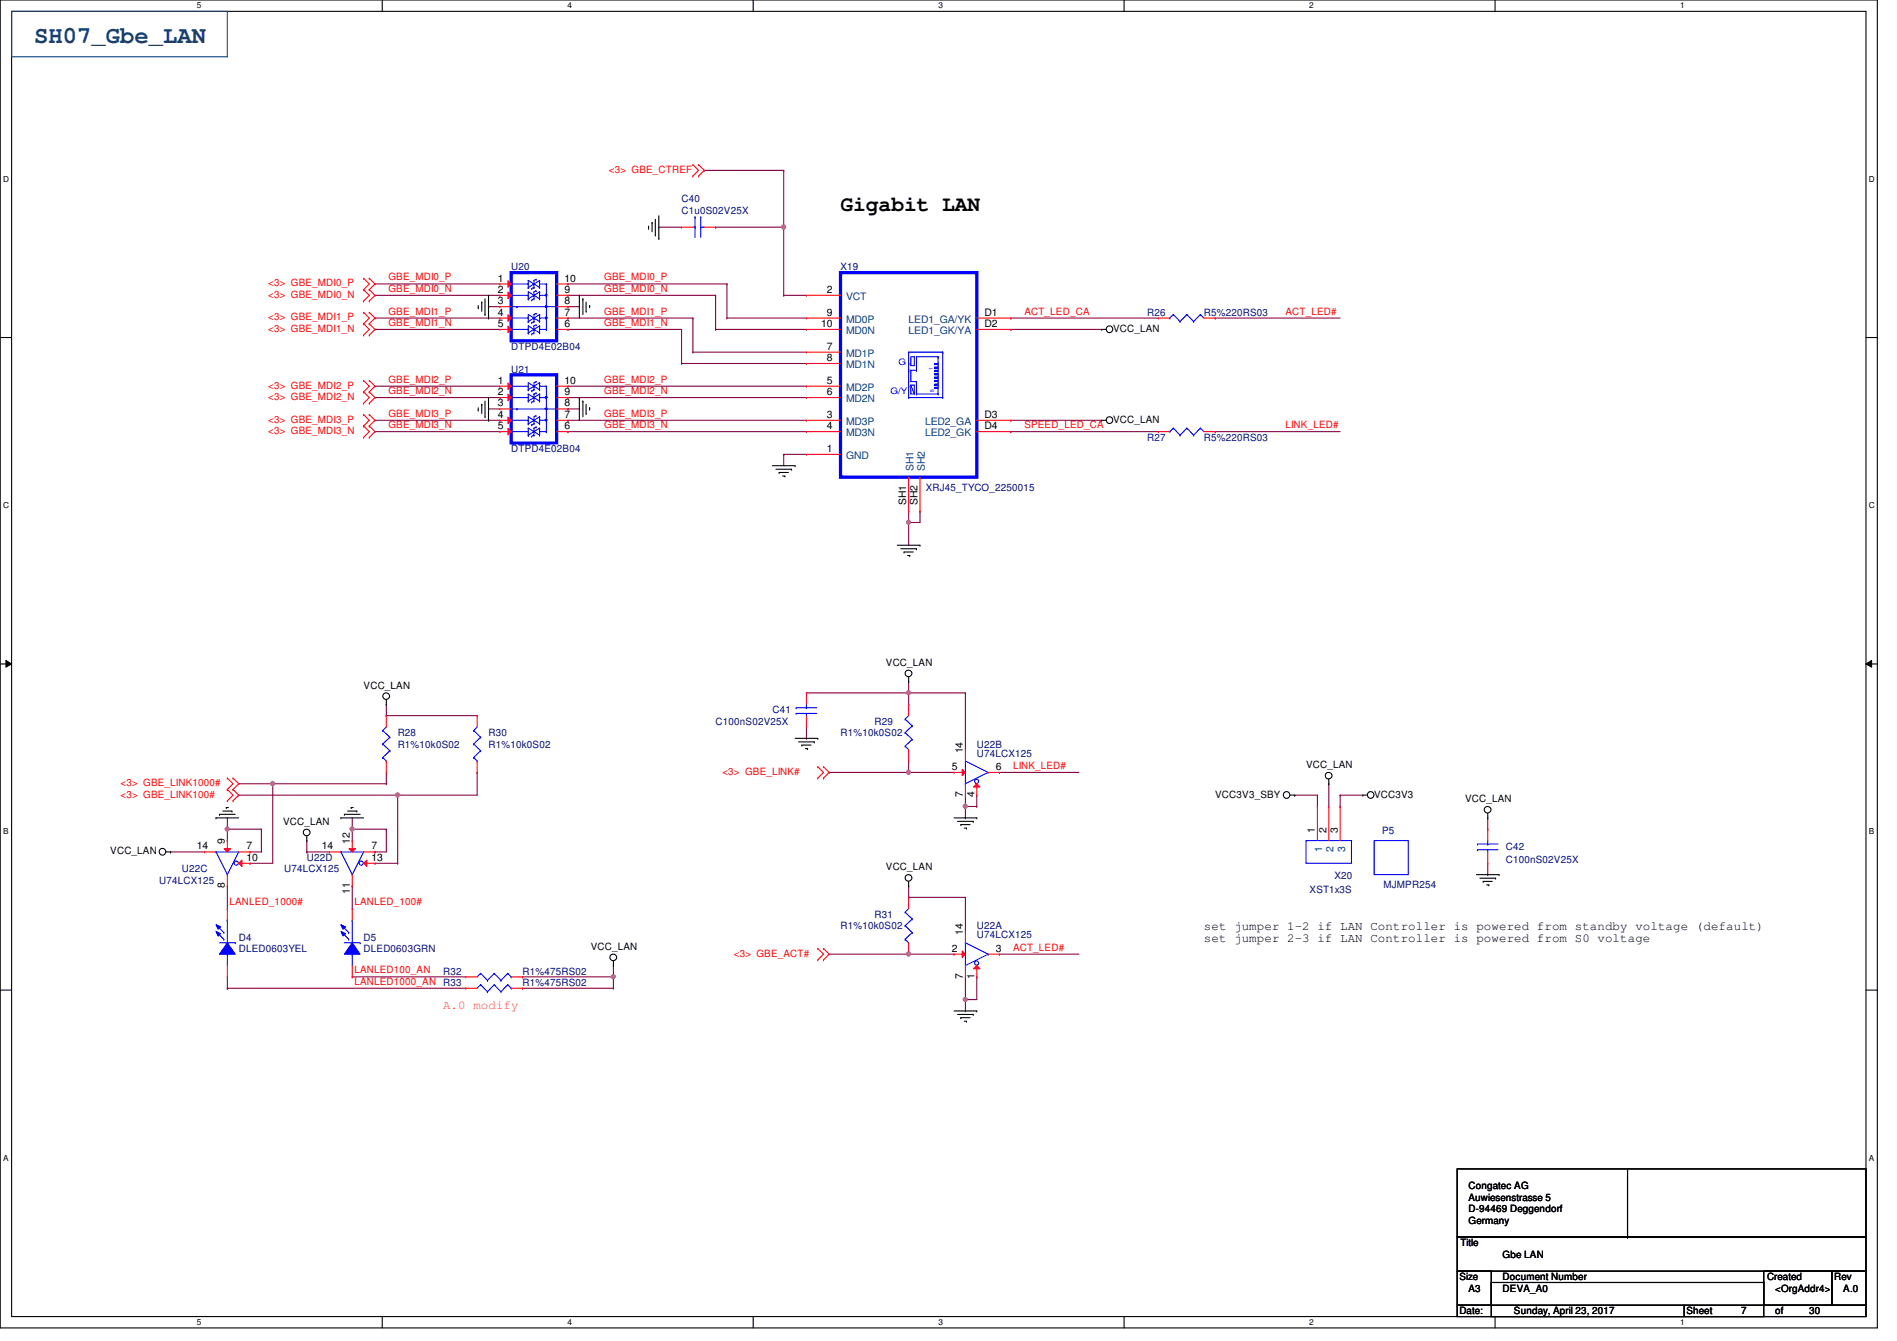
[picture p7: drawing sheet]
<svg xmlns="http://www.w3.org/2000/svg" width="297mm" height="210mm" viewBox="0 0 297 210" stroke-linecap="round" stroke-linejoin="round" font-family="sans-serif">
<path d="M0 0h294v207.9h-294zM1.8 1.8h290.4v204.3h-290.4z" fill="none" stroke="#000" stroke-width=".17"/>
<g fill="#fff">
<path d="M30.8 .2h.7v1.4h-.7z"/>
<path d="M30.8 206.2h.7v1.4h-.7z"/>
</g>
<path d="M59.9 0v1.8M59.9 206.1v1.8" fill="none" stroke="#000" stroke-width=".17"/>
<g fill="#fff">
<path d="M88.9 .2h.6v1.4h-.6z"/>
<path d="M88.9 206.2h.6v1.4h-.6z"/>
</g>
<path d="M117.9 0v1.8M117.9 206.1v1.8" fill="none" stroke="#000" stroke-width=".17"/>
<g fill="#fff">
<path d="M146.9 .2h.7v1.4h-.7z"/>
<path d="M146.9 206.2h.7v1.4h-.7z"/>
</g>
<path d="M176 0v1.8M176 206.1v1.8" fill="none" stroke="#000" stroke-width=".17"/>
<g fill="#fff">
<path d="M205 .2h.7v1.4h-.7z"/>
<path d="M205 206.2h.7v1.4h-.7z"/>
</g>
<path d="M234.1 0v1.8M234.1 206.1v1.8" fill="none" stroke="#000" stroke-width=".17"/>
<g fill="#fff">
<path d="M263.1 .2h.7v1.4h-.7z"/>
<path d="M263.1 206.2h.7v1.4h-.7z"/>
<path d="M.5 27.3h.9v1.4h-.9z"/>
<path d="M292.6 27.3h.9v1.4h-.9z"/>
<path d="M.5 78.4h.9v1.4h-.9z"/>
<path d="M292.6 78.4h.9v1.4h-.9z"/>
</g>
<path d="M0 52.8h1.8M292.2 52.8h1.8" fill="none" stroke="#000" stroke-width=".17"/>
<g fill="#fff">
<path d="M.5 129.5h.8v1.4h-.8z"/>
<path d="M292.6 129.5h.9v1.4h-.9z"/>
</g>
<path d="M0 103.9h1.8M292.2 103.9h1.8" fill="none" stroke="#000" stroke-width=".17"/>
<path d="M.9 103.4l.9 .5-.9 .5zM292.2 103.9l.9-.5v1z" fill="#000"/>
<path d="M.9 103.4l.9 .5-.9 .5zM292.2 103.9l.9-.5v1z" fill="none" stroke="#000" stroke-width=".16"/>
<g fill="#fff">
<path d="M.5 180.5h.8v1.4h-.8z"/>
<path d="M292.6 180.5h.9v1.4h-.9z"/>
</g>
<path d="M0 155h1.8M292.2 155h1.8" fill="none" stroke="#000" stroke-width=".17"/>
<path d="M1.8 1.8h33.8v7.1h-33.8z" fill="none" stroke="#004080" stroke-width=".17"/>
<g fill="none" stroke="#800040" stroke-width=".17">
<path d="M126.3 115.6h.1M126.3 113.8v1.8M142.3 108.5h.1M142.3 108.5h8.9M202.7 124.5h.1M202.7 124.5h3.6v1.7M206.3 126.2h.1M209.8 126.2h.1M209.8 124.5h.1M209.8 124.5h3.6M209.8 124.5v1.7M233 129.8h.1"/>
<path d="M233 136.9h.1M233 128v1.8M233 135.1v1.8"/>
</g>
<circle cx="142.3" cy="108.4" r=".32" fill="#f0f"/>
<circle cx="142.3" cy="108.4" r=".32" fill="none" stroke="#f0f" stroke-width=".17"/>
<path d="M39.2 135.1h.1M42.7 122.7h.1M42.7 122.7v12.4h-3.5M58.7 135.1h.1M58.7 135.1h3.6M81.8 152.9h.1M81.8 152.9h14.3" fill="none" stroke="#800040" stroke-width=".17"/>
<circle cx="96" cy="152.9" r=".32" fill="#f0f"/>
<circle cx="96" cy="152.9" r=".32" fill="none" stroke="#f0f" stroke-width=".17"/>
<g fill="none" stroke="#800040" stroke-width=".17">
<path d="M35.6 138.7h.1M35.6 131.6h.1M35.6 129.8v1.8M35.6 138.7v3.5M55.2 138.7h.1M55.2 138.7v3.5M208.1 122.7h.1M208.1 122.7v3.5M35.6 154.7h.1M35.6 154.7h37.3M35.6 152.9v1.8M55.2 152.9h.1"/>
<path d="M55.2 152.9h17.7M81.8 154.7h.1M81.8 154.7h14.3M96.1 154.7h.1M96.1 152.9h.1M96.1 151.1v3.6"/>
</g>
<circle cx="35.6" cy="129.8" r=".32" fill="#f0f"/>
<circle cx="35.6" cy="129.8" r=".32" fill="none" stroke="#f0f" stroke-width=".17"/>
<g fill="none" stroke="#800040" stroke-width=".17">
<path d="M26.7 133.3h.1M26.7 133.3h5.3M35.6 129.8h.1M35.6 129.8h5.3M35.6 128v1.8M40.9 129.8h.1M40.9 129.8v3.5M48 133.3h.1M48 133.3h3.6M48 131.6v1.7M55.2 129.8h.1M55.2 131.6h.1"/>
<path d="M55.2 129.8h5.3M55.2 129.8v1.8M60.5 129.8h.1M60.5 129.8v3.5"/>
</g>
<circle cx="55.1" cy="129.8" r=".32" fill="#f0f"/>
<circle cx="55.1" cy="129.8" r=".32" fill="none" stroke="#f0f" stroke-width=".17"/>
<path d="M37.4 124.5h.1M37.4 124.5h24.9M39.2 133.3h.1M39.2 133.3h1.7M58.7 133.3h.1M58.7 133.3h1.8" fill="none" stroke="#800040" stroke-width=".17"/>
<circle cx="62.2" cy="124.4" r=".32" fill="#f0f"/>
<circle cx="62.2" cy="124.4" r=".32" fill="none" stroke="#f0f" stroke-width=".17"/>
<path d="M151.2 108.5h.1M151.2 108.5v8.8M55.2 129.8h.1M55.2 128v1.8M62.3 124.5h.1M62.3 124.5h12.4M142.3 120.9h.1M142.3 120.9h7.1M151.2 126.2h.1M151.2 126.2h1.7M156.5 120.9h.1M156.5 120.9h12.4" fill="none" stroke="#800040" stroke-width=".17"/>
<circle cx="142.3" cy="120.9" r=".32" fill="#f0f"/>
<circle cx="142.3" cy="120.9" r=".32" fill="none" stroke="#f0f" stroke-width=".17"/>
<g fill="none" stroke="#800040" stroke-width=".17">
<path d="M142.3 138.7v1.8M151.2 126.2h.1M151.2 124.5v1.7M129.8 149.4h12.5M142.3 149.4h.1M142.3 140.5h.1M142.3 140.5h8.9M151.2 140.5h.1M151.2 158.2h.1M151.2 140.5v5.3M151.2 156.5v1.7M156.5 149.4h.1"/>
<path d="M156.5 149.4h12.4"/>
</g>
<circle cx="151.1" cy="156.4" r=".32" fill="#f0f"/>
<circle cx="151.1" cy="156.4" r=".32" fill="none" stroke="#f0f" stroke-width=".17"/>
<path d="M60.5 112h.1M60.5 112h14.2M60.5 110.2v1.8M126.3 108.5h.1M126.3 108.5h16M37.4 122.7h.1M37.4 122.7h5.3M151.2 156.5h.1M151.2 152.9h.1M151.2 152.9v3.6M152.9 152.9h.1M152.9 152.9v3.6h-1.7" fill="none" stroke="#800040" stroke-width=".17"/>
<circle cx="42.7" cy="122.7" r=".32" fill="#f0f"/>
<circle cx="42.7" cy="122.7" r=".32" fill="none" stroke="#f0f" stroke-width=".17"/>
<path d="M142.3 119.1v1.8M42.7 122.7h.1M42.7 122.7h17.8M60.5 122.7h.1M60.5 120.9v1.8M129.8 120.9h.1M129.8 120.9h12.5M142.3 120.9h.1M151.2 128h.1M151.2 126.2v1.8M152.9 126.2h.1M152.9 124.5v1.7" fill="none" stroke="#800040" stroke-width=".17"/>
<circle cx="151.1" cy="126.2" r=".32" fill="#f0f"/>
<circle cx="151.1" cy="126.2" r=".32" fill="none" stroke="#f0f" stroke-width=".17"/>
<g fill="none" stroke="#800040" stroke-width=".17">
<path d="M103.2 35.6h.1M103.2 35.6h3.5M112.1 35.6h.1M112.1 35.6h10.6M122.7 35.6h.1M122.7 35.6v10.6M58.7 51.6h.1M58.7 49.8h.1M58.7 46.2h.1M58.7 44.4h.1M58.7 51.6h19.6M58.7 49.8h19.6"/>
<path d="M58.7 46.2h19.6M58.7 44.4h19.6M76.5 48h.1M76.5 48h1.8M88.9 49.8h.1M88.9 46.2h.1M88.9 48h.1M88.9 44.4h.1M88.9 51.6h.1M88.9 51.6h17.8M88.9 49.8h19.6M88.9 46.2h23.2"/>
<path d="M88.9 44.4h24.9M88.9 48h1.8M106.7 51.6h.1M106.7 56.9h.1M106.7 51.6v5.3M106.7 56.9h19.6M108.5 55.1h.1M108.5 49.8h.1M108.5 55.1h17.8M108.5 49.8v5.3M112.1 51.6h.1M112.1 46.2h.1"/>
<path d="M112.1 51.6h14.2M112.1 46.2v5.4M113.8 49.8h.1M113.8 44.4h.1M113.8 49.8h12.5M113.8 44.4v5.4M122.7 46.2h.1M122.7 46.2h3.6M58.7 62.2h.1M58.7 62.2h19.6M76.5 64h.1M76.5 64h1.8"/>
<path d="M88.9 60.5h.1M88.9 65.8h.1M88.9 67.6h.1M88.9 64h.1M88.9 62.2h.1M88.9 60.5h37.4M88.9 65.8h37.4M88.9 67.6h37.4M88.9 62.2h37.4M88.9 64h1.8M142.3 81.8h.1M142.3 80h.1"/>
<path d="M142.3 80v5.3M144.1 80h.1M144.1 80v1.8h-1.8"/>
</g>
<circle cx="142.3" cy="81.8" r=".32" fill="#f0f"/>
<circle cx="142.3" cy="81.8" r=".32" fill="none" stroke="#f0f" stroke-width=".17"/>
<g fill="none" stroke="#800040" stroke-width=".17">
<path d="M110.3 26.7h.1M110.3 26.7h12.4M122.7 26.7h.1M122.7 26.7v8.9M58.7 60.5h.1M58.7 65.8h.1M58.7 67.6h.1M58.7 60.5h19.6M58.7 65.8h19.6M58.7 67.6h19.6M122.7 71.1h.1M122.7 71.1v1.8"/>
<path d="M122.7 71.1h3.6"/>
</g>
<circle cx="122.7" cy="35.5" r=".32" fill="#f0f"/>
<circle cx="122.7" cy="35.5" r=".32" fill="none" stroke="#f0f" stroke-width=".17"/>
<g fill="none" stroke="#800040" stroke-width=".17">
<path d="M158.3 49.8h.1M158.3 51.6h.1M158.3 49.8h23.1M158.3 51.6h14.2M190.3 49.8h.1M190.3 49.8h19.5M158.3 65.8h.1M158.3 67.6h.1M158.3 65.8h14.2M158.3 67.6h23.1M190.3 67.6h.1M190.3 67.6h19.5"/>
<path d="M142.3 110.2h.1M142.3 108.5h.1M142.3 106.7v3.5M142.3 149.4h7.1M149.4 149.4h.1"/>
</g>
<circle cx="142.3" cy="149.3" r=".32" fill="#f0f"/>
<circle cx="142.3" cy="149.3" r=".32" fill="none" stroke="#f0f" stroke-width=".17"/>
<path d="M62.3 135.1h.1M62.3 124.5v10.6M74.7 120.9h.1M74.7 120.9v3.6" fill="none" stroke="#800040" stroke-width=".17"/>
<g fill="none" stroke="#000" stroke-width=".17">
<path d="M101.6 35.7h.1M101.6 35.4v.3M102.1 34.8h.1M102.1 34.8v1.5M102.6 36.8h.1M102.6 34.3v2.5M103.2 37.3h.1M103.2 33.8v3.5M74.9 48.2h.1M74.9 47.8v.4M75.4 47.3h.1M75.4 47.3v1.4"/>
<path d="M75.9 49.2h.1M75.9 46.8v2.4M76.5 49.8h.1M76.5 46.2v3.6M90.7 46.2h.1M90.7 46.2v3.6M91.3 46.8h.1M91.3 46.8v2.4M91.8 48.7h.1M91.8 47.3v1.4M92.3 47.8h.1M92.3 47.8v.4"/>
<path d="M172.5 51.6h.1M172.5 51.6h.7M74.9 64.2h.1M74.9 63.8v.4M75.4 63.3h.1M75.4 63.3v1.4M75.9 65.2h.1M75.9 62.8v2.4M76.5 65.8h.1M76.5 62.2v3.6M90.7 62.2h.1M90.7 62.2v3.6"/>
<path d="M91.3 62.8h.1M91.3 62.8v2.4M91.8 64.7h.1M91.8 63.3v1.4M92.3 63.8h.1M92.3 63.8v.4M120.9 72.9h3.6M121.5 73.4h2.4M122 74h.1M122 74h1.4M122.6 74.5h.3M122.9 74.5h.1"/>
<path d="M123.9 73.4h.1M124.5 72.9h.1M172.5 65.8h.1M172.5 65.8h.7M140.5 85.3h3.6M141.1 85.9h2.4M141.6 86.4h.1M141.6 86.4h1.4M142.1 87h.3M142.4 87h.1M143.5 85.9h.1M144.1 85.3h.1"/>
<path d="M60.5 110.2h.1M60.5 109.5v.7M124.5 115.6h3.6M125 116.1h2.5M125.6 116.6h.1M125.6 116.6h1.4M126.1 117.2h.3M126.4 117.2h.1M127.5 116.1h.1M128.1 115.6h.1M142.3 106.7h.1M142.3 106v.7"/>
<path d="M26 133.3h.7M26.7 133.3h.1M33.8 128h.1M33.8 128h3.6M34.4 127.5h.1M34.4 127.5h2.4M34.9 127h1.4M35.4 126.4h.1M35.4 126.4h.4M36.3 127h.1M48 131.6h.1M48 130.9v.7"/>
<path d="M53.4 128h.1M53.4 128h3.5M53.9 127.5h.1M53.9 127.5h2.5M54.4 127h1.5M55 126.4h.1M55 126.4h.3M55.9 127h.1M142.3 138.7h.1M142.3 138v.7M149.4 128h3.5M149.9 128.6h2.5"/>
<path d="M150.4 129.1h.1M150.4 129.1h1.5M151 129.6h.3M151.3 129.6h.1M152.4 128.6h.1M152.9 128h.1M202 124.5h.7M202.7 124.5h.1M208.1 122.7h.1M208.1 122v.7M213.4 124.5h.1M213.4 124.5h.7"/>
<path d="M231.2 136.9h3.5M231.7 137.5h2.5M232.2 138h.1M232.2 138h1.5M232.8 138.5h.3M233 128h.1M233 127.3v.7M233.1 138.5h.1M234.2 137.5h.1M234.7 136.9h.1M96.1 151.1h.1M96.1 150.4v.7"/>
<path d="M149.4 158.2h3.5M149.9 158.8h2.5M150.4 159.3h.1M150.4 159.3h1.5M151 159.9h.3M151.3 159.9h.1M152.4 158.8h.1M152.9 158.2h.1M228.2 183h64v10.6h-64zM228.2 193.6h64v5.4h-64zM228.2 199h5.3v5.3h-5.3zM254.8 193.6h.1"/>
<path d="M254.8 183v10.6M276.2 199h10.6v5.3h-10.6zM286.8 199h5.4v5.3h-5.4zM228.2 204.3h35.5v1.8h-35.5zM233.5 200.7h42.7v5.4h-42.7zM263.7 204.3h28.5v1.8h-28.5z"/>
<circle cx="173.7" cy="51.5" r=".52"/>
<circle cx="173.7" cy="65.8" r=".52"/>
<circle cx="60.5" cy="109" r=".52"/>
<circle cx="142.3" cy="105.4" r=".52"/>
<circle cx="25.4" cy="133.3" r=".52"/>
<circle cx="48" cy="130.3" r=".52"/>
<circle cx="142.3" cy="137.4" r=".52"/>
<circle cx="201.4" cy="124.4" r=".52"/>
<circle cx="208" cy="121.4" r=".52"/>
<circle cx="214.6" cy="124.4" r=".52"/>
<circle cx="232.9" cy="126.7" r=".52"/>
<circle cx="96" cy="149.9" r=".52"/>
</g>
<g fill="none" stroke="#f00" stroke-width=".17">
<path d="M108.5 25.8h.1M108.5 27.6h.1M108.5 25.8l.9 .9-.9 .9M109.4 27.6h.1M109.4 25.8h.1M109.4 25.8l.9 .9-.9 .9M56.9 43.6h.1M56.9 45.3h.1M56.9 47.1h.1M56.9 48.9h.1M56.9 50.7h.1M56.9 52.5h.1"/>
<path d="M56.9 59.6h.1M56.9 43.6l.9 .8-.9 .9M56.9 45.3l.9 .9-.9 .9M56.9 48.9l.9 .9-.9 .9M56.9 50.7l.9 .9-.9 .9M56.9 59.6l.9 .9-.9 .8M57.8 45.3h.1M57.8 43.6h.1M57.8 47.1h.1M57.8 50.7h.1M57.8 48.9h.1M57.8 52.5h.1"/>
<path d="M57.8 59.6h.1M57.8 43.6l.9 .8-.9 .9M57.8 45.3l.9 .9-.9 .9M57.8 48.9l.9 .9-.9 .9M57.8 50.7l.9 .9-.9 .9M57.8 59.6l.9 .9-.9 .8M181.4 49.8h.1M181.4 49.8h1.8M188.5 49.8h1.8M190.3 49.8h.1M56.9 61.3h.1M56.9 63.1h.1"/>
<path d="M56.9 64.9h.1M56.9 66.7h.1M56.9 68.5h.1M56.9 61.3l.9 .9-.9 .9M56.9 64.9l.9 .9-.9 .9M56.9 66.7l.9 .9-.9 .9M57.8 61.3h.1M57.8 63.1h.1M57.8 66.7h.1M57.8 64.9h.1M57.8 68.5h.1M57.8 61.3l.9 .9-.9 .9"/>
<path d="M57.8 64.9l.9 .9-.9 .9M57.8 66.7l.9 .9-.9 .9M35.6 123.6h.1M35.6 125.3h.1M35.6 121.8h.1M35.6 123.6l.9 .9-.9 .8M35.6 121.8l.9 .9-.9 .9M36.5 125.3h.1M36.5 123.6h.1M36.5 121.8h.1M36.5 123.6l.9 .9-.9 .8M36.5 121.8l.9 .9-.9 .9"/>
<path d="M128.1 120h.1M128.1 121.8h.1M128.1 120l.8 .9-.8 .9M128.9 121.8h.1M128.9 120h.1M128.9 120l.9 .9-.9 .9M206.3 126.2h.1M206.3 126.2v5.4M208.1 126.2h.1M208.1 126.2v5.4M209.8 126.2h.1M209.8 126.2v5.4"/>
<path d="M72.9 154.7h.1M72.9 154.7h1.8M80 154.7h1.8M81.8 154.7h.1M128.1 148.5h.1M128.1 150.2h.1M128.1 148.5l.8 .9-.8 .8M128.9 150.2h.1M128.9 148.5h.1M128.9 148.5l.9 .9-.9 .8"/>
</g>
<g fill="none" stroke="#00f" stroke-width=".17">
<path d="M183.2 49.8h.1M183.7 49.2h.1M183.7 49.2l1.1 1.1M183.7 49.2l-.5 .6M184.8 50.3h.1M185.8 49.2h.1M185.8 49.2l1.1 1.1M185.8 49.2l-1 1.1M186.9 50.3h.1M188 49.2h.1M188 49.2l.5 .6M188 49.2l-1.1 1.1"/>
<path d="M33.8 133.3h.1M33.8 133.3h3.6M33.8 133.3l1.8 3.6M35.6 136.9h.1M37.4 133.3h.1M37.4 133.3l-1.8 3.6M204.5 131.6h7.1v3.5h-7.1zM215.2 131.6h5.3v5.3h-5.3zM75.3 154.1h.1M75.3 154.1l-.6 .6M75.3 154.1l1 1.1M76.3 155.2h.1"/>
<path d="M77.4 154.1h.1M77.4 154.1l-1.1 1.1M77.4 154.1l1 1.1M78.4 155.2h.1M79.5 154.1h.1M79.5 154.1l-1.1 1.1M79.5 154.1l.5 .6M80 154.7h.1"/>
<circle cx="37" cy="135.1" r=".33"/>
</g>
<path d="M37.4 135.1l.5-.5v1z" fill="#f00"/>
<path d="M37.4 135.1l.5-.5v1zM37.4 135.1h1.8M39.2 135.1h.1" fill="none" stroke="#f00" stroke-width=".17"/>
<path d="M35.1 132.8h1l-.5 .5z" fill="#f00"/>
<g fill="none" stroke="#f00" stroke-width=".17">
<path d="M181.4 67.6h.1M181.4 67.6h1.8M188.5 67.6h1.8M190.3 67.6h.1M32 133.3h.1M32 133.3h1.8M35.1 132.8h1l-.5 .5zM35.6 131.6h.1M35.6 138.7h.1M35.6 131.6v1.7M35.6 136.9v1.8M37.4 133.3h1.8"/>
<path d="M39.2 133.3h.1"/>
</g>
<g fill="none" stroke="#00f" stroke-width=".17">
<path d="M183.2 67.6h.1M183.7 67h.1M183.7 67l1.1 1.1M183.7 67l-.5 .6M184.8 68.1h.1M185.8 67h.1M185.8 67l1.1 1.1M185.8 67l-1 1.1M186.9 68.1h.1M188 67h.1M188 67l.5 .6M188 67l-1.1 1.1"/>
<path d="M53.4 133.3h.1M53.4 133.3h3.5M53.4 133.3l1.8 3.6M55.2 136.9h.1M56.9 133.3h.1M56.9 133.3l-1.7 3.6"/>
<circle cx="56.6" cy="135.1" r=".33"/>
</g>
<path d="M56.9 135.1l.5-.5v1z" fill="#f00"/>
<path d="M56.9 135.1l.5-.5v1zM56.9 135.1h1.8M58.7 135.1h.1" fill="none" stroke="#f00" stroke-width=".17"/>
<path d="M54.6 132.8h1.1l-.5 .5z" fill="#f00"/>
<g fill="none" stroke="#f00" stroke-width=".17">
<path d="M60.5 112h.1M60.5 112v1.8M60.5 119.1v1.8M51.6 133.3h.1M51.6 133.3h1.8M54.6 132.8h1.1l-.5 .5zM55.2 131.6h.1M55.2 138.7h.1M55.2 131.6v1.7M55.2 136.9v1.8M56.9 133.3h1.8M58.7 133.3h.1"/>
<path d="M60.5 120.9h.1"/>
</g>
<g fill="none" stroke="#00f" stroke-width=".17">
<path d="M142.3 56.9h.1M142.3 55.1h.1M142.3 58.1h.1M142.3 59.7h.1M142.3 57.8h.1M142.3 55.1v7.1M142.3 55.1h5.3M142.6 55.8h.6v1.4h-.6zM142.6 58h.1M142.6 58v1.7h.9M142.6 58h.9M143.5 59.7h.1"/>
<path d="M143.5 58h.1M143.5 55.8h.1M143.5 55.8v2.2M143.5 59.7v2M143.5 55.8h3.4M146.9 55.8h.1M146.9 55.8v5.9M147.6 55.1h.1M147.6 55.1v7.1M142.3 62.2h.1M142.3 60.5h.1M142.3 62.2h5.3"/>
<path d="M142.6 60.3h.6v1.4h-.6zM142.6 60.3h.1M142.6 60.3l.6 1.4M143.5 61.7h.1M143.5 61.7h3.4M146.9 61.7h.1M147.6 62.2h.1M59.9 114.3h.1M59.9 116.5h.1M59.9 118.6h.1M59.9 114.3l1.1 1.1M59.9 116.5l1.1 1"/>
<path d="M59.9 118.6l.6 .5M60.5 119.1h.1M60.5 113.8l-.6 .5M61 115.4h.1M61 117.5h.1M61 115.4l-1.1 1.1M61 117.5l-1.1 1.1"/>
</g>
<path d="M146.4 59.6h.5v.1h-.5z" fill-rule="evenodd" fill="#00f"/>
<path d="M146.4 59.6h.5v.1h-.5z" fill="none" stroke="#00f" stroke-width=".17"/>
<path d="M146.4 59h.5v.2h-.5z" fill-rule="evenodd" fill="#00f"/>
<path d="M146.4 59h.5v.2h-.5z" fill="none" stroke="#00f" stroke-width=".17"/>
<path d="M146.4 57.4h.5v.2h-.5z" fill-rule="evenodd" fill="#00f"/>
<path d="M146.4 57.4h.5v.2h-.5z" fill="none" stroke="#00f" stroke-width=".17"/>
<path d="M146.4 60.6h.5v.2h-.5z" fill-rule="evenodd" fill="#00f"/>
<path d="M146.4 60.6h.5v.2h-.5z" fill="none" stroke="#00f" stroke-width=".17"/>
<path d="M146.4 58h.5v.1h-.5z" fill-rule="evenodd" fill="#00f"/>
<path d="M146.4 58h.5v.1h-.5z" fill="none" stroke="#00f" stroke-width=".17"/>
<path d="M146.4 58.5h.5v.2h-.5z" fill-rule="evenodd" fill="#00f"/>
<path d="M146.4 58.5h.5v.2h-.5z" fill="none" stroke="#00f" stroke-width=".17"/>
<path d="M146.4 60.1h.5v.2h-.5z" fill-rule="evenodd" fill="#00f"/>
<path d="M146.4 60.1h.5v.2h-.5z" fill="none" stroke="#00f" stroke-width=".17"/>
<path d="M146.4 56.9h.5v.2h-.5z" fill-rule="evenodd" fill="#00f"/>
<g fill="none" stroke="#00f" stroke-width=".17">
<path d="M80 48h7.2M80 44.4h2.7M80 46.2h2.7M80 49.8h2.7M80 51.6h2.7M80.9 48h.1M82.7 45h.1M82.7 46.8h.1M82.7 44.4h.1M82.7 46.2h.1M82.7 50.3h.1M82.7 49.8h.1"/>
<path d="M82.7 52.1h.1M82.7 51.6h.1M82.7 45v-1.1l1.8 1.1M82.7 46.8v-1.1l1.8 1.1M82.7 50.3v-1.1l1.8 1.1M82.7 52.1v-1.1l1.8 1.1M83.3 45.2h.1M83.3 46.9h.1M83.3 50.5h.1M83.3 52.3h.1M83.6 44.4h.1M83.6 45h.1"/>
<path d="M83.6 46.2h.1M83.6 46.8h.1M83.6 49.8h.1M83.6 51.6h.1M83.6 50.3h.1M83.6 52.1h.1M83.6 45l-.3 .2M83.6 46.8l-.3 .1M83.6 50.3l-.3 .2M83.6 52.1l-.3 .2M83.9 43.7h.1M83.9 45.5h.1"/>
<path d="M83.9 49.1h.1M83.9 50.8h.1M83.9 43.7l-.3 .2v1.1M83.9 45.5l-.3 .2v1.1M83.9 49.1l-.3 .1v1.1M83.9 50.8l-.3 .2v1.1M84.5 45h.1M84.5 43.9h.1M84.5 46.8h.1M84.5 45.7h.1M84.5 50.3h.1M84.5 49.2h.1"/>
<path d="M84.5 52.1h.1M84.5 51h.1M84.5 43.9v1.1M84.5 45.7v1.1M84.5 49.2v1.1M84.5 51v1.1M84.5 43.9l-1.8 1.1M84.5 44.4h1.1M84.5 45.7l-1.8 1.1M84.5 46.2h1.1M84.5 49.2l-1.8 1.1M84.5 49.8h1.1"/>
<path d="M84.5 51l-1.8 1.1M84.5 51.6h1.1M85.6 44.4h.1M85.6 46.2h.1M85.6 51.6h.1M85.6 49.8h.1M85.6 44.4v7.2M146.4 56.9h.5v.2h-.5z"/>
</g>
<path d="M80 42.7h7.2v10.6h-7.2zM131.6 42.7h21.3v32h-21.3z" fill="none" stroke="#00f" stroke-width=".51"/>
<g fill="none" stroke="#f00" stroke-width=".17">
<path d="M126.3 55.1h.1M126.3 56.9h.1M126.3 51.6h.1M126.3 49.8h.1M126.3 46.2h.1M126.3 55.1h5.3M126.3 56.9h5.3M126.3 51.6h5.3M126.3 49.8h5.3M126.3 46.2h5.3M152.9 51.6h5.4M152.9 49.8h5.4"/>
<path d="M158.3 49.8h.1M158.3 51.6h.1M126.3 62.2h.1M126.3 60.5h.1M126.3 65.8h.1M126.3 67.6h.1M126.3 71.1h.1M126.3 62.2h5.3M126.3 60.5h5.3M126.3 65.8h5.3M126.3 67.6h5.3M126.3 71.1h5.3"/>
<path d="M142.3 74.7v5.3M144.1 74.7v5.3M152.9 65.8h5.4M152.9 67.6h5.4M158.3 65.8h.1M158.3 67.6h.1M142.3 80h.1M144.1 80h.1"/>
</g>
<path d="M85.4 46.1h.2v.2h-.2z" fill-rule="evenodd" fill="#00f"/>
<path d="M85.4 46.1h.2v.2h-.2z" fill="none" stroke="#00f" stroke-width=".17"/>
<path d="M85.4 47.9h.2v.2h-.2z" fill-rule="evenodd" fill="#00f"/>
<path d="M85.4 47.9h.2v.2h-.2z" fill="none" stroke="#00f" stroke-width=".17"/>
<path d="M85.4 49.6h.2v.3h-.2z" fill-rule="evenodd" fill="#00f"/>
<path d="M85.4 49.6h.2v.3h-.2z" fill="none" stroke="#00f" stroke-width=".17"/>
<path d="M79.5 43.9l.5 .5-.5 .6z" fill="#f00"/>
<path d="M78.3 44.4h.1M78.3 44.4h1.7M79.5 43.9l.5 .5-.5 .6z" fill="none" stroke="#f00" stroke-width=".17"/>
<path d="M79.5 45.7l.5 .5-.5 .5z" fill="#f00"/>
<path d="M78.3 46.2h.1M78.3 48h.1M78.3 46.2h1.7M78.3 48h1.7M79.5 45.7l.5 .5-.5 .5z" fill="none" stroke="#f00" stroke-width=".17"/>
<path d="M79.5 49.3l.5 .5-.5 .5z" fill="#f00"/>
<path d="M78.3 49.8h.1M78.3 49.8h1.7M79.5 49.3l.5 .5-.5 .5z" fill="none" stroke="#f00" stroke-width=".17"/>
<path d="M79.5 51.1l.5 .5-.5 .5z" fill="#f00"/>
<g fill="none" stroke="#f00" stroke-width=".17">
<path d="M78.3 51.6h.1M78.3 51.6h1.7M79.5 51.1l.5 .5-.5 .5zM87.2 51.6h1.7M87.2 49.8h1.7M87.2 48h1.7M87.2 46.2h1.7M87.2 44.4h1.7M88.9 51.6h.1M88.9 49.8h.1M88.9 48h.1M88.9 46.2h.1"/>
<path d="M88.9 44.4h.1M74.7 112h.1M74.7 112v1.8M74.7 119.1v1.8M74.7 120.9h.1M233 135.1h.1M233 129.8h.1M233 129.8v1.8M233 133.3v1.8"/>
</g>
<g fill="none" stroke="#00f" stroke-width=".17">
<path d="M74.2 114.3h.1M74.2 116.5h.1M74.2 118.6h.1M74.2 114.3l1.1 1.1M74.2 116.5l1.1 1M74.2 118.6l.5 .5M74.7 119.1h.1M74.7 113.8l-.5 .5M75.3 115.4h.1M75.3 117.5h.1M75.3 115.4l-1.1 1.1M75.3 117.5l-1.1 1.1"/>
<path d="M151.2 122.7h.1M154.7 120.9h.1M154.7 120.9l-3.5-1.8v3.6M154.7 120.9l-3.5 1.8M231.3 132.1h.1M231.3 133h.1M231.3 132.1h3.3M231.3 133h3.3M233 133h.1M233 132.1h.1M233 131.6v.5M233 133v.3"/>
<circle cx="152.9" cy="122.3" r=".33"/>
</g>
<path d="M152.4 123.2l.5-.5 .6 .5z" fill="#f00"/>
<path d="M152.4 123.2l.5-.5 .6 .5zM152.9 124.5h.1M152.9 122.7v1.8" fill="none" stroke="#f00" stroke-width=".17"/>
<path d="M150.7 120.4l.5 .5-.5 .5z" fill="#f00"/>
<g fill="none" stroke="#f00" stroke-width=".17">
<path d="M106.7 35.6h.1M106.7 35.6h1.8M110.3 35.6h1.8M112.1 35.6h.1M151.2 117.3h.1M151.2 117.3v1.8M149.4 120.9h.1M149.4 120.9h1.8M150.7 120.4l.5 .5-.5 .5zM151.2 124.5h.1M151.2 122.7v1.8M154.7 120.9h1.8"/>
<path d="M156.5 120.9h.1"/>
</g>
<g fill="none" stroke="#00f" stroke-width=".17">
<path d="M108.5 35.6h.3M108.8 35.6h.1M108.8 34h.1M108.8 34v3.2M109.7 34h.1M109.7 35.6h.1M109.7 35.6h.6M109.7 34v3.2M151.2 147.6h.1M151.2 151.1h.1M151.2 147.6v3.5M151.2 147.6l3.5 1.8"/>
<path d="M154.7 149.4h.1M154.7 149.4l-3.5 1.7"/>
<circle cx="152.9" cy="150.7" r=".33"/>
</g>
<path d="M152.4 151.6l.5-.5 .6 .5z" fill="#f00"/>
<path d="M152.4 151.6l.5-.5 .6 .5zM152.9 152.9h.1M152.9 151.1v1.8" fill="none" stroke="#f00" stroke-width=".17"/>
<path d="M150.7 148.8l.5 .6-.5 .5z" fill="#f00"/>
<path d="M149.4 149.4h.1M149.4 149.4h1.8M150.7 148.8l.5 .6-.5 .5zM151.2 145.8h.1M151.2 152.9h.1M151.2 145.8v1.8M151.2 151.1v1.8M154.7 149.4h1.8M156.5 149.4h.1" fill="none" stroke="#f00" stroke-width=".17"/>
<g fill="none" stroke="#00f" stroke-width=".17">
<path d="M83.9 59.7h.1M83.9 59.7l-.3 .2v1.1M84.5 59.9h.1M84.5 59.9v1.1M84.5 59.9l-1.8 1.1M80 64h7.2M80 60.5h2.7M80 62.2h2.7M80 65.8h2.7M80 67.6h2.7M80.9 64h.1M82.7 61h.1"/>
<path d="M82.7 62.8h.1M82.7 60.5h.1M82.7 62.2h.1M82.7 66.3h.1M82.7 65.8h.1M82.7 68.1h.1M82.7 67.6h.1M82.7 61v-1.1l1.8 1.1M82.7 62.8v-1.1l1.8 1.1M82.7 66.3v-1.1l1.8 1.1M82.7 68.1v-1.1l1.8 1.1M83.3 61.2h.1"/>
<path d="M83.3 62.9h.1M83.3 66.5h.1M83.3 68.3h.1M83.6 60.5h.1M83.6 61h.1M83.6 62.2h.1M83.6 62.8h.1M83.6 65.8h.1M83.6 67.6h.1M83.6 66.3h.1M83.6 68.1h.1M83.6 61l-.3 .2"/>
<path d="M83.6 62.8l-.3 .1M83.6 66.3l-.3 .2M83.6 68.1l-.3 .2M83.9 61.5h.1M83.9 65.1h.1M83.9 66.8h.1M83.9 61.5l-.3 .2v1.1M83.9 65.1l-.3 .1v1.1M83.9 66.8l-.3 .2v1.1M84.5 61h.1M84.5 62.8h.1M84.5 61.7h.1"/>
<path d="M84.5 66.3h.1M84.5 65.2h.1M84.5 68.1h.1M84.5 67h.1M84.5 61.7v1.1M84.5 65.2v1.1M84.5 67v1.1M84.5 60.5h1.1M84.5 61.7l-1.8 1.1M84.5 62.2h1.1M84.5 65.2l-1.8 1.1M84.5 65.8h1.1"/>
<path d="M84.5 67l-1.8 1.1M84.5 67.6h1.1M85.6 60.5h.1M85.6 62.2h.1M85.6 67.6h.1M85.6 65.8h.1M85.6 60.5v7.1"/>
</g>
<path d="M80 58.7h7.2v10.6h-7.2z" fill="none" stroke="#00f" stroke-width=".51"/>
<path d="M85.4 62.1h.2v.2h-.2z" fill-rule="evenodd" fill="#00f"/>
<path d="M85.4 62.1h.2v.2h-.2z" fill="none" stroke="#00f" stroke-width=".17"/>
<path d="M85.4 63.9h.2v.2h-.2z" fill-rule="evenodd" fill="#00f"/>
<path d="M85.4 63.9h.2v.2h-.2z" fill="none" stroke="#00f" stroke-width=".17"/>
<path d="M85.4 65.6h.2v.3h-.2z" fill-rule="evenodd" fill="#00f"/>
<path d="M85.4 65.6h.2v.3h-.2z" fill="none" stroke="#00f" stroke-width=".17"/>
<path d="M79.5 59.9l.5 .6-.5 .5z" fill="#f00"/>
<path d="M79.5 59.9l.5 .6-.5 .5zM78.3 60.5h.1M78.3 60.5h1.7" fill="none" stroke="#f00" stroke-width=".17"/>
<path d="M79.5 61.7l.5 .5-.5 .5z" fill="#f00"/>
<path d="M78.3 62.2h.1M78.3 64h.1M78.3 62.2h1.7M78.3 64h1.7M79.5 61.7l.5 .5-.5 .5z" fill="none" stroke="#f00" stroke-width=".17"/>
<path d="M79.5 65.3l.5 .5-.5 .5z" fill="#f00"/>
<path d="M78.3 65.8h.1M78.3 65.8h1.7M79.5 65.3l.5 .5-.5 .5z" fill="none" stroke="#f00" stroke-width=".17"/>
<path d="M79.5 67.1l.5 .5-.5 .5z" fill="#f00"/>
<g fill="none" stroke="#f00" stroke-width=".17">
<path d="M78.3 67.6h.1M78.3 67.6h1.7M79.5 67.1l.5 .5-.5 .5zM87.2 67.6h1.7M87.2 65.8h1.7M87.2 64h1.7M87.2 62.2h1.7M87.2 60.5h1.7M88.9 67.6h.1M88.9 65.8h.1M88.9 64h.1M88.9 62.2h.1"/>
<path d="M88.9 60.5h.1M142.3 110.2h.1M142.3 119.1h.1M142.3 110.2v1.8M142.3 117.3v1.8M142.3 140.5h.1M142.3 149.4h.1M142.3 140.5v1.7M142.3 147.6v1.8"/>
</g>
<g fill="none" stroke="#00f" stroke-width=".17">
<path d="M141.7 112.6h.1M141.7 114.7h.1M141.7 116.8h.1M141.7 112.6l1.1 1M141.7 114.7l1.1 1M141.7 116.8l.6 .5M142.3 117.3h.1M142.3 112l-.6 .6M142.8 113.6h.1M142.8 115.7h.1M142.8 113.6l-1.1 1.1M142.8 115.7l-1.1 1.1"/>
<path d="M34.4 147.6h2.4M35.6 149.4h.1M35.6 144h.1M35.6 144v3.6M35.6 149.4v1.7M36.8 147.6h.1M141.7 142.8h.1M141.7 144.9h.1M141.7 147h.1M141.7 142.8l1.1 1M141.7 144.9l1.1 1.1M141.7 147l.6 .6"/>
<path d="M142.3 147.6h.1M142.3 142.2l-.6 .6M142.8 143.8h.1M142.8 146h.1M142.8 143.8l-1.1 1.1M142.8 146l-1.1 1"/>
</g>
<path d="M35.6 147.6l1.2 1.8h-2.4z" fill-rule="evenodd" fill="#00f"/>
<path d="M35.6 147.6l1.2 1.8h-2.4z" fill="none" stroke="#00f" stroke-width=".17"/>
<path d="M33.8 144.7l.7 .4-.3 .4z" fill-rule="evenodd" fill="#00f"/>
<path d="M33.8 144.7l.7 .4-.3 .4z" fill="none" stroke="#00f" stroke-width=".17"/>
<path d="M33.8 145.8l.7 .3-.3 .4z" fill-rule="evenodd" fill="#00f"/>
<g fill="none" stroke="#00f" stroke-width=".17">
<path d="M124.7 110.8h.1M124.7 111.7h.1M124.7 110.8h3.2M124.7 111.7h3.2M126.3 111.7h.1M126.3 110.8h.1M126.3 110.2v.6M126.3 111.7v.3M33.8 145.8l.7 .3-.3 .4zM34 146l1 1M34 144.9l1 1.1M35 147h.1"/>
<path d="M35 146h.1M53.9 147.6h2.5M55.2 149.4h.1M55.2 144h.1M55.2 144v3.6M55.2 149.4v1.7M56.4 147.6h.1"/>
</g>
<path d="M126.3 113.8h.1M126.3 108.5h.1M126.3 108.5v1.7M126.3 112v1.8M35.6 152.9h.1M35.6 142.2h.1M35.6 142.2v1.8M35.6 151.1v1.8" fill="none" stroke="#f00" stroke-width=".17"/>
<path d="M55.2 147.6l1.2 1.8h-2.5z" fill-rule="evenodd" fill="#00f"/>
<path d="M55.2 147.6l1.2 1.8h-2.5z" fill="none" stroke="#00f" stroke-width=".17"/>
<path d="M53.4 144.7l.7 .4-.4 .4z" fill-rule="evenodd" fill="#00f"/>
<path d="M53.4 144.7l.7 .4-.4 .4z" fill="none" stroke="#00f" stroke-width=".17"/>
<path d="M53.4 145.8l.7 .3-.4 .4z" fill-rule="evenodd" fill="#00f"/>
<g fill="none" stroke="#00f" stroke-width=".17">
<path d="M53.4 145.8l.7 .3-.4 .4zM53.5 146l1.1 1M53.5 144.9l1.1 1.1M54.6 147h.1M54.6 146h.1M75.3 152.4h.1M75.3 152.4l-.6 .5M75.3 152.4l1 1.1M76.3 153.5h.1M77.4 152.4h.1M77.4 152.4l-1.1 1.1M77.4 152.4l1 1.1"/>
<path d="M78.4 153.5h.1M79.5 152.4h.1M79.5 152.4l-1.1 1.1M79.5 152.4l.5 .5M80 152.9h.1"/>
</g>
<path d="M55.2 152.9h.1M55.2 142.2h.1M55.2 142.2v1.8M55.2 151.1v1.8M72.9 152.9h.1M72.9 152.9h1.8M80 152.9h1.8M81.8 152.9h.1" fill="none" stroke="#f00" stroke-width=".17"/>
<circle cx="142.3" cy="108.4" r=".32" fill="#f0f"/>
<circle cx="142.3" cy="108.4" r=".32" fill="none" stroke="#f0f" stroke-width=".17"/>
<circle cx="96" cy="152.9" r=".32" fill="#f0f"/>
<circle cx="96" cy="152.9" r=".32" fill="none" stroke="#f0f" stroke-width=".17"/>
<circle cx="35.6" cy="129.8" r=".32" fill="#f0f"/>
<circle cx="35.6" cy="129.8" r=".32" fill="none" stroke="#f0f" stroke-width=".17"/>
<circle cx="55.1" cy="129.8" r=".32" fill="#f0f"/>
<circle cx="55.1" cy="129.8" r=".32" fill="none" stroke="#f0f" stroke-width=".17"/>
<circle cx="62.2" cy="124.4" r=".32" fill="#f0f"/>
<circle cx="62.2" cy="124.4" r=".32" fill="none" stroke="#f0f" stroke-width=".17"/>
<circle cx="142.3" cy="120.9" r=".32" fill="#f0f"/>
<circle cx="142.3" cy="120.9" r=".32" fill="none" stroke="#f0f" stroke-width=".17"/>
<circle cx="151.1" cy="156.4" r=".32" fill="#f0f"/>
<circle cx="151.1" cy="156.4" r=".32" fill="none" stroke="#f0f" stroke-width=".17"/>
<circle cx="42.7" cy="122.7" r=".32" fill="#f0f"/>
<circle cx="42.7" cy="122.7" r=".32" fill="none" stroke="#f0f" stroke-width=".17"/>
<circle cx="151.1" cy="126.2" r=".32" fill="#f0f"/>
<circle cx="151.1" cy="126.2" r=".32" fill="none" stroke="#f0f" stroke-width=".17"/>
<circle cx="142.3" cy="81.8" r=".32" fill="#f0f"/>
<circle cx="142.3" cy="81.8" r=".32" fill="none" stroke="#f0f" stroke-width=".17"/>
<circle cx="122.7" cy="35.5" r=".32" fill="#f0f"/>
<circle cx="122.7" cy="35.5" r=".32" fill="none" stroke="#f0f" stroke-width=".17"/>
<circle cx="142.3" cy="149.3" r=".32" fill="#f0f"/>
<circle cx="142.3" cy="149.3" r=".32" fill="none" stroke="#f0f" stroke-width=".17"/>
<text font-size="3.7" fill="#004080" x="5.4" y="6.7">SH07_Gbe_LAN</text>
<text font-size="3.3" x="131.6" y="33">Gigabit LAN</text>
<g font-size="1.9">
<text x="188.5" y="145.5">set jumper 1-2 if LAN Controller is powered from standby voltage (default)</text>
<text x="188.5" y="147.5">set jumper 2-3 if LAN Controller is powered from S0 voltage</text>
</g>
<text font-size="1.9" fill="#ff8000" x="69.4" y="158">A.0 modify</text>
<g font-size="1.6" fill="#f00">
<text x="95.3" y="27.1">&lt;3&gt; GBE_CTREF</text>
<text x="42" y="44.8">&lt;3&gt; GBE_MDI0_P</text>
<text x="42" y="46.6">&lt;3&gt; GBE_MDI0_N</text>
<text x="60.8" y="45.7">GBE_MDI0_N</text>
<text x="60.8" y="43.9">GBE_MDI0_P</text>
<text x="94.6" y="45.7">GBE_MDI0_N</text>
<text x="94.6" y="43.9">GBE_MDI0_P</text>
<text x="42" y="50.2">&lt;3&gt; GBE_MDI1_P</text>
<text x="42" y="51.9">&lt;3&gt; GBE_MDI1_N</text>
<text x="60.8" y="51">GBE_MDI1_N</text>
<text x="60.8" y="49.2">GBE_MDI1_P</text>
<text x="94.6" y="49.2">GBE_MDI1_P</text>
<text x="94.6" y="51">GBE_MDI1_N</text>
<text x="160.4" y="49.2">ACT_LED_CA</text>
<text x="201.3" y="49.2">ACT_LED#</text>
<text x="60.8" y="59.9">GBE_MDI2_P</text>
<text x="94.6" y="59.9">GBE_MDI2_P</text>
<text x="42" y="60.8">&lt;3&gt; GBE_MDI2_P</text>
<text x="42" y="62.6">&lt;3&gt; GBE_MDI2_N</text>
<text x="60.8" y="61.7">GBE_MDI2_N</text>
<text x="60.8" y="65.2">GBE_MDI3_P</text>
<text x="94.6" y="65.2">GBE_MDI3_P</text>
<text x="94.6" y="61.7">GBE_MDI2_N</text>
<text x="42" y="66.2">&lt;3&gt; GBE_MDI3_P</text>
<text x="42" y="67.9">&lt;3&gt; GBE_MDI3_N</text>
<text x="60.8" y="67">GBE_MDI3_N</text>
<text x="94.6" y="67">GBE_MDI3_N</text>
<text x="160.4" y="67">SPEED_LED_CA</text>
<text x="201.3" y="67">LINK_LED#</text>
<text x="18.9" y="124.8">&lt;3&gt; GBE_LINK100#</text>
<text x="18.9" y="123.1">&lt;3&gt; GBE_LINK1000#</text>
<text x="113.1" y="121.3">&lt;3&gt; GBE_LINK#</text>
<text x="158.6" y="120.4">LINK_LED#</text>
<text x="35.9" y="141.7">LANLED_1000#</text>
<text x="55.5" y="141.7">LANLED_100#</text>
<text x="114.9" y="149.7">&lt;3&gt; GBE_ACT#</text>
<text x="158.6" y="148.8">ACT_LED#</text>
<text x="55.5" y="154.1">LANLED1000_AN R33</text>
<text x="55.5" y="152.4">LANLED100_AN</text>
</g>
<g font-size="1.6" fill="#000080">
<text x="106.7" y="31.7">C40</text>
<text x="106.7" y="33.4">C1u0S02V25X</text>
<text x="80" y="42.3">U20</text>
<text x="131.6" y="42.3">X19</text>
<text x="179.6" y="49.4">R26</text>
<text x="188.5" y="49.4">R5%220RS03</text>
<text x="80" y="54.8">DTPD4E02B04</text>
<text x="80" y="58.3">U21</text>
<text x="80" y="70.8">DTPD4E02B04</text>
<text x="179.6" y="69">R27</text>
<text x="188.5" y="69">R5%220RS03</text>
<text x="144.9" y="76.8">XRJ45_TYCO_2250015</text>
<text x="112.1" y="113.5">C100nS02V25X</text>
<text x="120.9" y="111.7">C41</text>
<text x="136.9" y="113.5">R29</text>
<text x="62.3" y="115.2">R28</text>
<text x="62.3" y="117">R1%10k0S02</text>
<text x="76.5" y="115.2">R30</text>
<text x="76.5" y="117">R1%10k0S02</text>
<text x="131.6" y="115.2">R1%10k0S02</text>
<text x="152.9" y="117">U22B</text>
<text x="152.9" y="118.4">U74LCX125</text>
<text x="216.4" y="130.5">P5</text>
<text x="28.5" y="136.6">U22C</text>
<text x="44.5" y="136.6">U74LCX125</text>
<text x="48" y="134.8">U22D</text>
<text x="209" y="137.6">X20</text>
<text x="235.8" y="133">C42</text>
<text x="235.8" y="135.1">C100nS02V25X</text>
<text x="24.9" y="138.3">U74LCX125</text>
<text x="136.9" y="143.7">R31</text>
<text x="205.1" y="139.8">XST1x3S</text>
<text x="216.6" y="139.1">MJMPR254</text>
<text x="37.4" y="147.2">D4</text>
<text x="37.4" y="149">DLED0603YEL</text>
<text x="56.9" y="147.2">D5</text>
<text x="56.9" y="149">DLED0603GRN</text>
<text x="131.6" y="145.5">R1%10k0S02</text>
<text x="152.9" y="145.5">U22A</text>
<text x="152.9" y="146.9">U74LCX125</text>
<text x="69.4" y="152.6">R32</text>
<text x="81.8" y="154.3">R1%475RS02</text>
<text x="81.8" y="152.6">R1%475RS02</text>
</g>
<g font-size="1.6">
<text x="77.9" y="44.1">1</text>
<text x="77.9" y="45.8">2</text>
<text x="77.9" y="47.6">3</text>
<text x="88.4" y="47.6">8</text>
<text x="88.4" y="45.8">9</text>
<text x="88.4" y="44.1">10</text>
<text x="129.5" y="45.8">2</text>
<text x="77.9" y="49.4">4</text>
<text x="77.9" y="51.2">5</text>
<text x="88.4" y="51.2">6</text>
<text x="88.4" y="49.4">7</text>
<text x="128.6" y="51.2">10</text>
<text x="129.5" y="49.4">9</text>
<text x="154.2" y="49.4">D1</text>
<text x="154.2" y="51.2">D2</text>
<text x="174.3" y="51.9">VCC_LAN</text>
<text x="129.5" y="54.7">7</text>
<text x="129.5" y="56.5">8</text>
<text x="77.9" y="60.1">1</text>
<text x="77.9" y="61.8">2</text>
<text x="77.9" y="63.6">3</text>
<text x="77.9" y="65.4">4</text>
<text x="88.4" y="65.4">7</text>
<text x="88.4" y="63.6">8</text>
<text x="88.4" y="61.8">9</text>
<text x="88.4" y="60.1">10</text>
<text x="129.5" y="61.8">6</text>
<text x="129.5" y="60.1">5</text>
<text x="129.5" y="65.4">3</text>
<text x="154.2" y="65.4">D3</text>
<text x="77.9" y="67.2">5</text>
<text x="88.4" y="67.2">6</text>
<text x="129.5" y="67.2">4</text>
<text x="129.5" y="70.7">1</text>
<text x="154.2" y="67.2">D4</text>
<text x="174.3" y="66.2">VCC_LAN</text>
<text x="141.9" y="79.1" transform="rotate(-90 141.9 79.1)">SH1</text>
<text x="143.7" y="79.1" transform="rotate(-90 143.7 79.1)">SH2</text>
<text x="56.9" y="107.8">VCC_LAN</text>
<text x="138.7" y="104.2">VCC_LAN</text>
<text x="150.8" y="117.9" transform="rotate(-90 150.8 117.9)">14</text>
<text x="149.1" y="120.5">5</text>
<text x="150.8" y="124.8" transform="rotate(-90 150.8 124.8)">7</text>
<text x="152.6" y="124.8" transform="rotate(-90 152.6 124.8)">4</text>
<text x="156" y="120.5">6</text>
<text x="190.3" y="124.8">VCC3V3_SBY</text>
<text x="204.5" y="120.2">VCC_LAN</text>
<text x="215.2" y="124.8">VCC3V3</text>
<text x="229.4" y="125.6">VCC_LAN</text>
<text x="44.3" y="129.1">VCC_LAN</text>
<text x="205.9" y="130.3" transform="rotate(-90 205.9 130.3)">1</text>
<text x="207.7" y="130.3" transform="rotate(-90 207.7 130.3)">2</text>
<text x="209.5" y="130.3" transform="rotate(-90 209.5 130.3)">3</text>
<text x="17.3" y="133.7">VCC_LAN</text>
<text x="30.8" y="133">14</text>
<text x="35.2" y="132.1" transform="rotate(-90 35.2 132.1)">9</text>
<text x="38.6" y="134.7">10</text>
<text x="38.6" y="133">7</text>
<text x="50.4" y="133">14</text>
<text x="54.8" y="132.1" transform="rotate(-90 54.8 132.1)">12</text>
<text x="58.2" y="134.7">13</text>
<text x="58.2" y="133">7</text>
<text x="138.7" y="136.2">VCC_LAN</text>
<text x="35.2" y="139" transform="rotate(-90 35.2 139)">8</text>
<text x="54.8" y="139.9" transform="rotate(-90 54.8 139.9)">11</text>
<text x="92.5" y="148.7">VCC_LAN</text>
<text x="149.1" y="149">2</text>
<text x="150.8" y="146.3" transform="rotate(-90 150.8 146.3)">14</text>
<text x="156" y="149">3</text>
<text x="150.8" y="153.2" transform="rotate(-90 150.8 153.2)">7</text>
<text x="152.6" y="153.2" transform="rotate(-90 152.6 153.2)">1</text>
<text x="230" y="186.2">Congatec AG</text>
<text x="230" y="188">Auwiesenstrasse 5</text>
<text x="230" y="189.7">D-94469 Deggendorf</text>
<text x="230" y="191.5">Germany</text>
<text x="228.7" y="195.1">Title</text>
<text x="235.3" y="196.8">Gbe LAN</text>
<text x="228.5" y="200.4">Size</text>
<text x="230" y="202.2">A3</text>
<text x="235.3" y="200.4">Document Number</text>
<text x="235.3" y="202.2">DEVA_A0</text>
<text x="276.7" y="200.4">Created</text>
<text x="278" y="202.2">&lt;OrgAddr4&gt;</text>
<text x="287.2" y="200.4">Rev</text>
<text x="288.6" y="202.2">A.0</text>
<text x="228.5" y="205.7">Date:</text>
<text x="237.1" y="205.7">Sunday, April 23, 2017</text>
<text x="264.1" y="205.7">Sheet</text>
<text x="272.6" y="205.7">7</text>
<text x="278" y="205.7">of</text>
<text x="283.3" y="205.7">30</text>
</g>
<g font-size="1.6" fill="#004080">
<text x="132.5" y="46.9">VCT</text>
<text x="132.5" y="52.3">MD0N</text>
<text x="132.5" y="50.5">MD0P</text>
<text x="142.3" y="50.5">LED1_GA/YK</text>
<text x="142.3" y="52.3">LED1_GK/YA</text>
<text x="132.5" y="55.8">MD1P</text>
<text x="132.5" y="57.6">MD1N</text>
<text x="132.5" y="62.9">MD2N</text>
<text x="132.5" y="61.2">MD2P</text>
<text x="132.5" y="66.5">MD3P</text>
<text x="132.5" y="68.3">MD3N</text>
<text x="132.5" y="71.8">GND</text>
<text x="144.9" y="66.5">LED2_GA</text>
<text x="144.9" y="68.3">LED2_GK</text>
<text x="143" y="73.8" transform="rotate(-90 143 73.8)">SH1</text>
<text x="144.8" y="73.8" transform="rotate(-90 144.8 73.8)">SH2</text>
<text x="207" y="133.3" transform="rotate(-90 207 133.3)">1</text>
<text x="208.8" y="133.3" transform="rotate(-90 208.8 133.3)">2</text>
<text x="210.6" y="133.3" transform="rotate(-90 210.6 133.3)">3</text>
</g>
<g font-size="1.4" fill="#00f">
<text x="140.7" y="57.1">G</text>
<text x="139.4" y="61.6">G/Y</text>
</g>
<g font-size="1.3">
<text x="30.8" y="1.3">5</text>
<text x="88.9" y="1.3">4</text>
<text x="146.9" y="1.3">3</text>
<text x="205" y="1.3">2</text>
<text x="263.1" y="1.3">1</text>
<text x=".5" y="28.4">D</text>
<text x="292.6" y="28.4">D</text>
<text x=".5" y="79.5">C</text>
<text x="292.6" y="79.5">C</text>
<text x=".5" y="130.6">B</text>
<text x="292.6" y="130.6">B</text>
<text x=".5" y="181.7">A</text>
<text x="292.6" y="181.7">A</text>
<text x="30.8" y="207.4">5</text>
<text x="88.9" y="207.4">4</text>
<text x="146.9" y="207.4">3</text>
<text x="205" y="207.4">2</text>
<text x="263.1" y="207.4">1</text>
</g>
<g font-size=".8" fill="#00f">
<text x="146.1" y="58" transform="rotate(-90 146.1 58)">1</text>
<text x="146.3" y="61.3" transform="rotate(-90 146.3 61.3)">8</text>
</g>
</svg>
